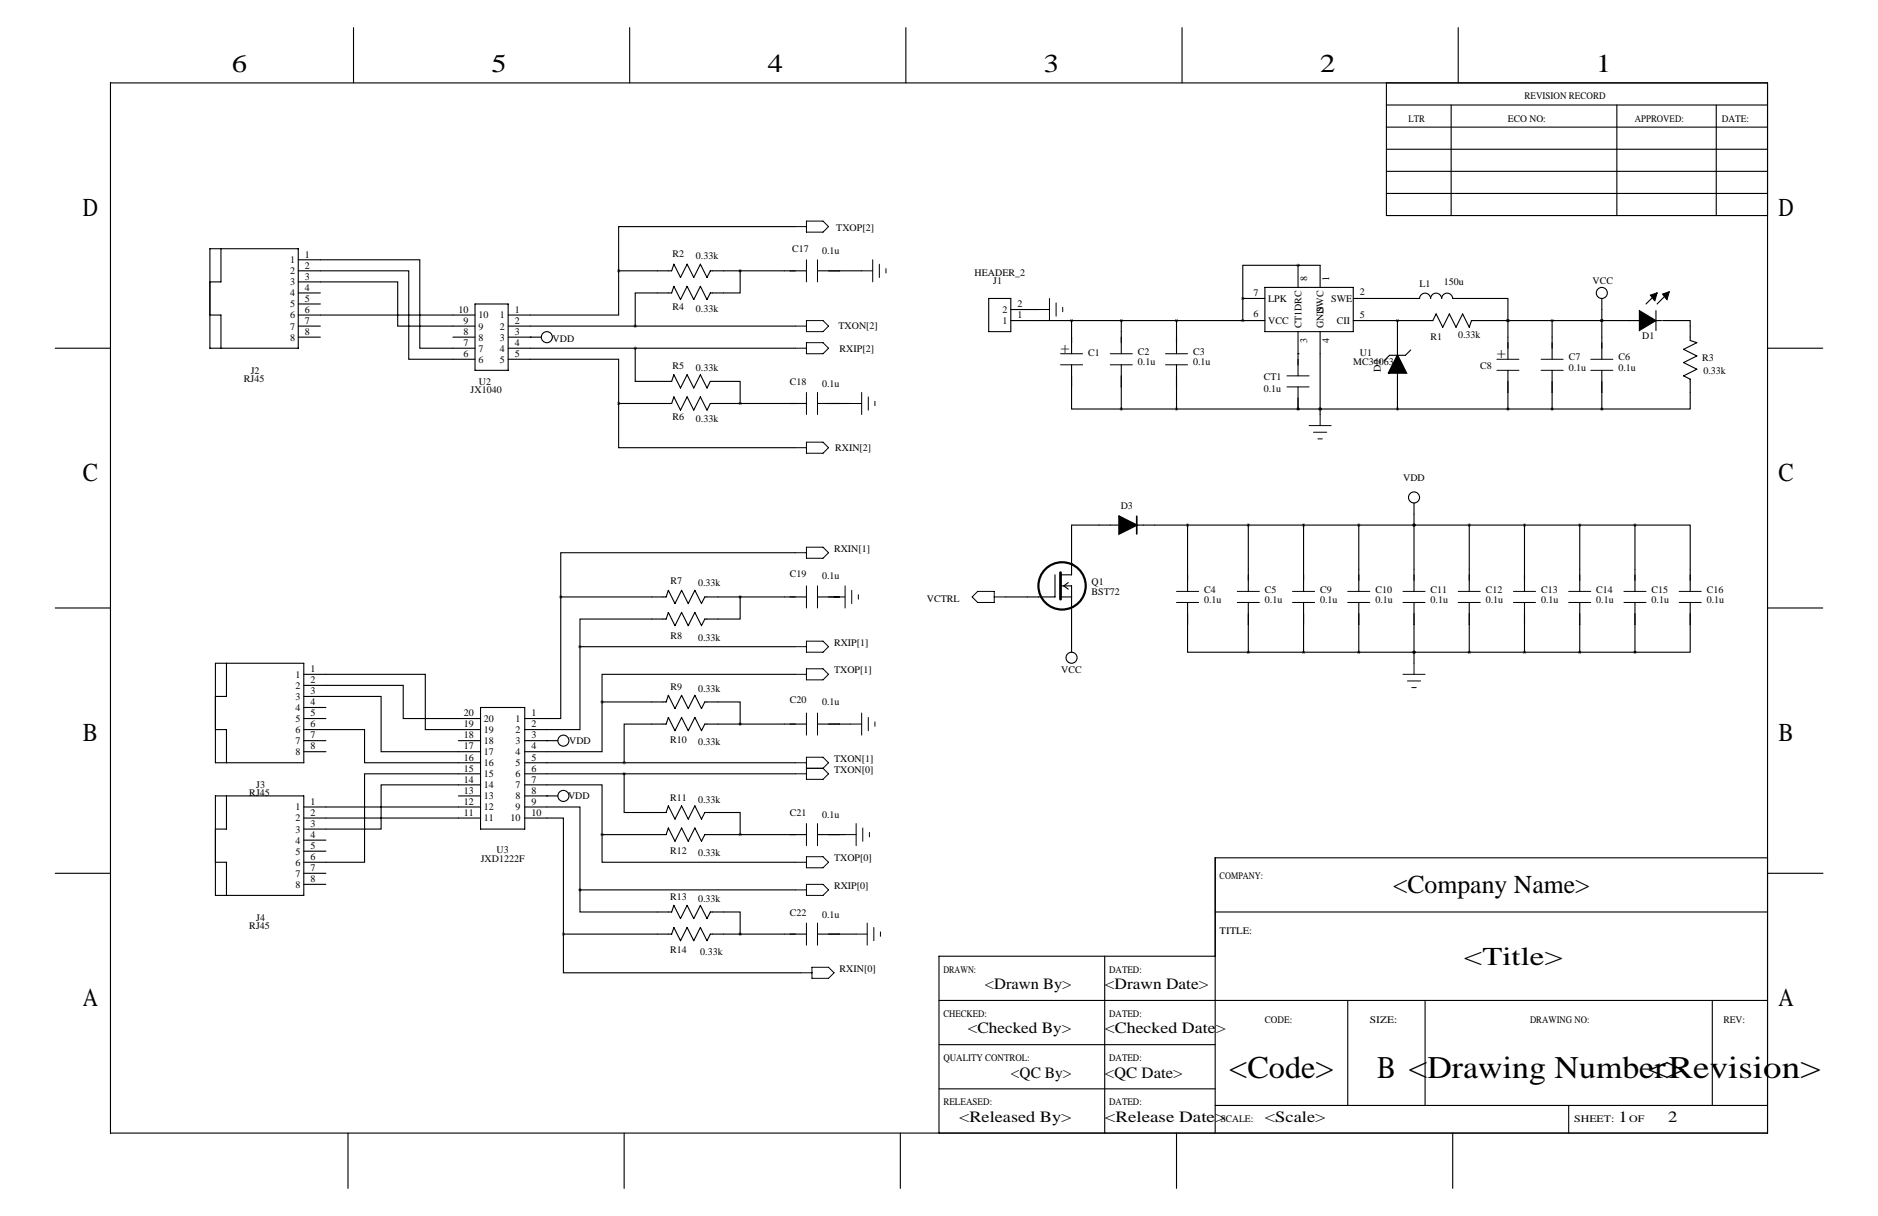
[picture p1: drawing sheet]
<svg xmlns="http://www.w3.org/2000/svg" width="432mm" height="279mm" viewBox="0 0 432 279" stroke-linecap="round" stroke-linejoin="round" font-family="sans-serif">
<g fill="none" stroke="#000" stroke-width=".25">
<path d="M25.4 19.1h381v241.2h-381zM81.3 6.4v12.7M144.8 6.4v12.7M208.3 6.4v12.7M271.8 6.4v12.7M318.8 19.1v30.4h87.6M335.3 6.4v12.7M318.8 39.4h87.6M318.8 29.2h87.6M318.8 24.1h87.6M318.8 34.3h87.6M333.7 24.1v25.4"/>
<path d="M371.8 24.1v25.4M394.6 24.1v25.4M48.3 57.2h20.3v22.8h-20.3zM50.8 57.2v7.6h-2.5M68.6 59.7h27.9v20.3h12.7M182.9 52.1h-40.7v10.1M318.8 44.4h87.6M48.3 72.4h2.5v7.6M68.6 64.8h22.8v10.1h17.8M68.6 62.2h25.4v20.3h15.2M68.6 72.4h40.6M68.6 67.3h5.1"/>
<path d="M68.6 69.8h5.1M68.6 74.9h5.1M68.6 77.5h5.1M104.1 77.5h5.1M109.2 69.8h7.6v15.3h-7.6zM116.8 74.9h66.1M116.8 77.5h7.7M121.9 77.5h.1M142.2 62.2v10.2h-25.4M142.2 62.2h12.2l.5-1.5 1.6 3.1 1.5-3.1 1.5 3.1 1.5-3.1 1.6 3.1 .7-1.6h22.1M170.2 62.2v5.1h-6.9l-.7 1.5-1.6-3-1.5 3-1.5-3-1.5 3-1.6-3-.5 1.5h-8.4v7.6M188 62.2h10.1"/>
<path d="M227.3 68.6h5.1v7.6h-5.1zM232.4 73.7h58.4M232.4 71.1h6.4M246.4 73.7v7.6M257.8 73.7v7.6M270.5 73.7v7.6M285.8 73.7h.1M285.8 68.6h.1M285.8 68.6h5M285.8 68.6v5.1M290.8 66h20.3v10.2h-20.3zM298.4 61h-12.6v7.6"/>
<path d="M298.4 61h.1M298.4 61v5M298.4 76.2v10.2M298.4 61h5.1v5M303.5 76.2v19M311.1 68.6h15.3a1.27 1.27 0 0 1 1.3-1.2 1.27 1.27 0 0 1 1.2 1.2 1.27 1.27 0 0 1 1.3-1.2 1.27 1.27 0 0 1 1.3 1.2 1.27 1.27 0 0 1 1.2-1.2 1.27 1.27 0 0 1 1.3 1.2h12.7v5.1M311.1 73.7h18.3l.8-1.6 1.5 3.1 1.5-3.1 1.6 3.1 1.5-3.1 1.5 3.1 .5-1.5h43.7M321.3 73.7v7.9M346.7 73.7h.1M346.7 73.7v8.8M356.9 73.7v8.8M368.3 73.7h.1"/>
<path d="M368.3 68.6v13.9M380.7 71.4v4.5M381 67.3l-2.5 2.5M382.3 73.7h6.3v4.5l1.5 .5-3 1.6 3 1.5-3 1.5 3 1.5-3 1.6 1.5 .7v6.9h-20.3M383.5 67.3l-2.5 2.5M12.7 80h12.7M116.8 82.5h25.4v10.2M116.8 80h66.1M142.2 92.7v10.2h40.7M142.2 92.7h12.2l.5-1.5 1.6 3 1.5-3 1.5 3 1.5-3 1.6 3 .7-1.5h22.1M146 80v7.6h8.4l.5-1.5 1.6 3.1 1.5-3.1 1.5 3.1 1.5-3.1 1.6 3.1 .7-1.6h6.9v5.1M188 92.7h7.6"/>
<path d="M246.4 83.8v10.2h11.4M257.8 83.8v10.2M257.8 94h110.5M270.5 83.8v10.2M298.4 81.3h.1M298.4 94h.1M298.4 88.9v5.1M303.5 94h.1M321.3 85.7v8.3M324.4 80.4l-1.3 1.2h-3.6l-1.2 1.3M346.7 85.1v8.9M356.9 85.1v8.9"/>
<path d="M368.3 85.1v8.9M406.4 80h12.7M325.1 115.6v20.3M12.7 139.7h12.7M128.9 137.2v27.9h-8.3M128.9 137.2h24.3l.5-1.6 1.5 3.1 1.5-3.1 1.5 3.1 1.6-3.1 1.5 3.1 .8-1.5h23.3M170.2 137.2v5h-8.1l-.8 1.6-1.5-3.1-1.6 3.1-1.5-3.1-1.5 3.1-1.5-3.1-.5 1.5h-19.9v6.4M182.9 127h-54v10.2M188 137.2h5M242.6 132.1v5.1h-11.5M243.8 134.6h2.6v15.3M243.8 137.2h2.6"/>
<path d="M245.6 133.9l-1 .7 1 .8M246.4 129.5h.1M257.3 120.7h-10.9v11.4h-2.6M261.4 120.7h114.5M273 138.4v11.5h14M273 120.7v15.2M287 120.7v15.2M287 138.4v11.5M299.7 120.7v15.2M299.7 138.4v11.5M312.4 120.7v15.2M312.4 138.4v11.5"/>
<path d="M325.1 120.7h.1M325.1 138.4v14M337.8 120.7v15.2M337.8 138.4v11.5M350.5 120.7v15.2M350.5 138.4v11.5M363.2 120.7v15.2M363.2 138.4v11.5M375.9 120.7h12.7v15.2M375.9 120.7v15.2M375.9 138.4v11.5M388.6 138.4v11.5h-12.7"/>
<path d="M406.4 139.7h12.7M49.5 152.4h20.3v22.9h-20.3zM52.1 152.4v7.6h-2.6M69.8 157.5h22.9v7.6h17.8M69.8 154.9h28v12.7h12.7M133.3 148.6v19h-12.7M133.3 148.6h49.6M182.9 154.9h-44.5v6.4M287 149.9h88.9M325.1 149.9h.1M49.5 167.6h2.6v7.7M69.8 167.6h14v7.7h26.7"/>
<path d="M69.8 160h17.8v12.7h22.9M69.8 162.6h5.1M69.8 165.1h5.1M69.8 170.2h5.1M69.8 172.7h5.1M105.4 170.2h5.1M110.5 177.8h-26.7v20.3h-14M110.5 162.6h10.1v27.9h-10.1zM120.6 175.3h62.3M120.6 170.2h7.7M120.6 177.8h62.3M125.7 170.2h.1"/>
<path d="M138.4 161.3v11.4h-17.8M138.4 161.3h14.8l.5-1.5 1.5 3 1.5-3 1.5 3 1.6-3 1.5 3 .8-1.5h8.1v5.1M143.5 177.8v8.9h9.7l.5-1.5 1.5 3 1.5-3 1.5 3 1.6-3 1.5 3 .8-1.5h8.1v5.1M185.4 166.4h-23.3l-.8 1.5-1.5-3.1-1.6 3.1-1.5-3.1-1.5 3.1-1.5-3.1-.5 1.6h-9.7v8.9M188 166.4h7.6M49.5 182.9h20.3v22.8h-20.3zM49.5 198.1h2.6v7.6M52.1 182.9v7.6h-2.6M69.8 185.4h40.7M69.8 188h40.7M69.8 193h5.1M69.8 195.6h5.1"/>
<path d="M105.4 182.9h5.1M110.5 180.3h-22.9v10.2h-17.8M120.6 180.3h17.8v11.5M120.6 185.4h12.7v19.1M120.6 188h8.9v26.6M120.6 182.9h7.7M125.7 182.9h.1M138.4 191.8v6.3h44.5M138.4 191.8h14.8l.5-1.6 1.5 3.1 1.5-3.1 1.5 3.1 1.6-3.1 1.5 3.1 .8-1.5h23.3M188 191.8h6.3M406.4 197.1h-127v63.2M12.7 200.7h12.7"/>
<path d="M69.8 200.7h5.1M69.8 203.2h5.1M129.5 214.6v8.9h54.6M129.5 214.6h24.9l.5-1.5 1.6 3.1 1.5-3.1 1.5 3.1 1.5-3.1 1.6 3.1 .7-1.6h22.1M133.3 204.5v5h21.1l.5-1.5 1.6 3.1 1.5-3.1 1.5 3.1 1.5-3.1 1.6 3.1 .7-1.6h6.9v5.1M133.3 204.5h49.6M188 214.6h8.8M254 219.7v40.6M279.4 219.7h-63.5v40.6M279.4 209.5h127M406.5 200.7h12.7M215.9 229.9h190.5"/>
<path d="M309.9 229.9v24.1M327.7 229.9v24.1M393.7 229.9v24.1M215.9 250.2h63.5M215.9 240h63.5M279.4 254h127M360.7 254v6.3M80 260.3v12.7M143.5 260.3v12.7M207 260.3v12.7M270.5 260.3v12.7M334 260.3v12.7"/>
<circle cx="125.7" cy="77.5" r="1.27"/>
<circle cx="368.3" cy="67.3" r="1.27"/>
<circle cx="325.1" cy="114.3" r="1.27"/>
<circle cx="246.4" cy="151.1" r="1.27"/>
<circle cx="129.5" cy="170.2" r="1.27"/>
<circle cx="129.5" cy="182.9" r="1.27"/>
</g>
<g fill="none" stroke="#000" stroke-width=".23">
<path d="M182.9 52.1h2.5M185.4 50.8h3.8l1.3 1.3-1.3 1.2h-3.8zM185.4 59.7v5.1M188 59.7v5.1M200.7 59.7v5.1M182.9 74.9h2.5M185.4 78.7h3.8l1.3 1.3-1.3 1.3h-3.8zM185.4 73.7h3.8l1.3 1.2-1.3 1.3h-3.8zM198.1 62.2h2.6M202.2 60.7v3.1M203.7 61.7v1M238.8 71.1h2.5"/>
<path d="M241.3 68.6v5.1M242.8 69.6v3M244.3 70.6v1M182.9 80h2.5M185.4 90.2v5M188 90.2v5M195.6 92.7h2.5M198.1 90.2v5M199.6 91.2v3M201.2 92.2v1M243.8 81.3h5.1M243.8 83.8h5.1"/>
<path d="M255.3 81.3h5M255.3 83.8h5M268 81.3h5M268 83.8h5M295.9 86.4h5.1M295.9 88.9h5.1M301 97.8h5.1M302 99.3h3.1M303.5 95.2v2.6M344.2 82.5h5M344.2 85.1h5M354.3 82.5h5.1"/>
<path d="M354.3 85.1h5.1M365.8 82.5h5M365.8 85.1h5M182.9 102.9h2.5M185.4 101.6h3.8l1.3 1.3-1.3 1.2h-3.8zM303 100.8h1M182.9 127h2.5M185.4 125.7h3.8l1.3 1.3-1.3 1.3h-3.8zM185.4 134.6v5.1M188 134.6v5.1M191.8 137.2h2.5M194.3 134.6v5.1"/>
<path d="M195.8 135.6v3.1M197.4 136.7v1M223.5 137.2l1.3-1.3h3.8v2.5h-3.8zM228.6 137.2h2.5M270.5 135.9h5.1M270.5 138.4h5.1M284.5 135.9h5.1M284.5 138.4h5.1M297.2 135.9h5.1M297.2 138.4h5.1M309.9 135.9h5.1M309.9 138.4h5.1"/>
<path d="M322.6 135.9h5.1M322.6 138.4h5.1M335.3 135.9h5.1M335.3 138.4h5.1M348 135.9h5.1M348 138.4h5.1M360.7 135.9h5.1M360.7 138.4h5.1M373.4 135.9h5.1M373.4 138.4h5.1M386.1 135.9h5.1M386.1 138.4h5.1"/>
<path d="M182.9 154.9h2.5M182.9 148.6h2.5M185.4 147.3h3.8l1.3 1.3-1.3 1.3h-3.8zM185.4 153.7h3.8l1.3 1.2-1.3 1.3h-3.8zM322.6 154.9h5.1M323.6 156.5h3M324.6 158h1M325.1 152.4v2.5M182.9 175.3h2.5M182.9 177.8h2.5M185.4 163.8v5.1M185.4 174h3.8l1.3 1.3-1.3 1.2 1.3 1.3-1.3 1.3h-3.8z"/>
<path d="M185.4 176.5h3.8M188 163.8v5.1M195.6 166.4h2.5M198.1 163.8v5.1M199.6 164.8v3.1M201.2 165.9v1M182.9 198.1h2.5M185.4 189.2v5.1M185.4 196.8h3.8l1.3 1.3-1.3 1.3h-3.8zM188 189.2v5.1M194.3 191.8h2.5M196.8 189.2v5.1"/>
<path d="M198.4 190.2v3.1M199.9 191.3v1M182.9 204.5h2.5M185.4 203.2h3.8l1.3 1.3-1.3 1.2h-3.8zM185.4 212.1v5.1M188 212.1v5.1M196.8 214.6h2.6M199.4 212.1v5.1M200.9 213.1v3.1M202.4 214.1v1M184.1 223.5h2.6M186.7 222.2h3.8l1.3 1.3-1.3 1.3h-3.8z"/>
</g>
<path d="M321.3 81.6l2 4.1h-4zM257.3 118.6l4.1 2.1-4.1 2z" fill="#000" stroke="#000" stroke-width=".38"/>
<path d="M376.9 73.7h3.8l-3.8 2.2zM376.9 71.4l3.8 2.3h-3.8zM379.5 67.8l1.5-.5-.5 1.8zM382.3 67.6l1.5-.5-.5 1.7z" fill="#000" stroke="#000" stroke-width=".25"/>
<circle cx="244.2" cy="134.6" r="5.4" fill="none" stroke="#000" stroke-width=".51"/>
<path d="M243.8 131.6v6.1" fill="none" stroke="#000" stroke-width=".63"/>
<path d="M261.4 118.6v4.1" fill="none" stroke="#000" stroke-width=".38"/>
<path d="M285.7 73.7a.05 .05 0 0 0 .1 0 .05 .05 0 0 0-.1 0zM285.7 68.6a.05 .05 0 0 0 .1 0 .05 .05 0 0 0-.1 0zM298.4 61a.05 .05 0 0 0 .1 0 .05 .05 0 0 0-.1 0zM303.5 94a.05 .05 0 0 0 .1 0 .05 .05 0 0 0-.1 0zM298.4 94a.05 .05 0 0 0 .1 0 .05 .05 0 0 0-.1 0zM303.5 94a.05 .05 0 0 0 .1 0 .05 .05 0 0 0-.1 0zM356.8 73.7a.05 .05 0 0 0 .1 0 .05 .05 0 0 0-.1 0zM356.8 94a.05 .05 0 0 0 .1 0 .05 .05 0 0 0-.1 0zM273 120.7a.05 .05 0 0 0 .1 0 .05 .05 0 0 0-.1 0zM142.2 62.2a.05 .05 0 0 0 .1 0 .05 .05 0 0 0-.1 0zM146 74.9a.05 .05 0 0 0 .1 0 .05 .05 0 0 0-.1 0zM146 80a.05 .05 0 0 0 .1 0 .05 .05 0 0 0-.1 0zM142.2 92.7a.05 .05 0 0 0 .1 0 .05 .05 0 0 0-.1 0zM128.9 137.2a.05 .05 0 0 0 .1 0 .05 .05 0 0 0-.1 0zM133.3 148.6a.05 .05 0 0 0 .1 0 .05 .05 0 0 0-.1 0zM138.4 161.3a.05 .05 0 0 0 .1 0 .05 .05 0 0 0-.1 0zM138.4 191.8a.05 .05 0 0 0 .1 0 .05 .05 0 0 0-.1 0zM133.3 204.5a.05 .05 0 0 0 .1 0 .05 .05 0 0 0-.1 0zM129.5 214.6a.05 .05 0 0 0 .1 0 .05 .05 0 0 0-.1 0z" fill="#000" stroke="#000" stroke-width=".63"/>
<g font-size="7.3">
<text x="282.6" y="247.6">&lt;Code&gt;</text>
<text x="316.6" y="247.6">B &lt;Drawing Number&gt;</text>
<text x="378.8" y="247.6">&lt;Revision&gt;</text>
</g>
<g font-size="5.9">
<text x="53.3" y="16.5">6</text>
<text x="113" y="16.5">5</text>
<text x="176.5" y="16.5">4</text>
<text x="240" y="16.5">3</text>
<text x="303.5" y="16.5">2</text>
<text x="367" y="16.5">1</text>
<text x="19" y="49.5">D</text>
<text x="408.9" y="49.5">D</text>
<text x="19" y="110.5">C</text>
<text x="408.9" y="110.5">C</text>
<text x="19" y="170.2">B</text>
<text x="408.9" y="170.2">B</text>
<text x="320.3" y="205.2">&lt;Company Name&gt;</text>
<text x="336.6" y="221.7">&lt;Title&gt;</text>
<text x="19" y="231.1">A</text>
<text x="408.9" y="231.1">A</text>
</g>
<g font-size="3.6">
<text x="243.8" y="81">+</text>
<text x="344.2" y="82.3">+</text>
<text x="226.5" y="227.3">&lt;Drawn By&gt;</text>
<text x="254" y="227.3">&lt;Drawn Date&gt;</text>
<text x="222.5" y="237.5">&lt;Checked By&gt;</text>
<text x="254" y="237.5">&lt;Checked Date&gt;</text>
<text x="232.4" y="247.6">&lt;QC By&gt;</text>
<text x="254" y="247.6">&lt;QC Date&gt;</text>
<text x="220.5" y="257.8">&lt;Released By&gt;</text>
<text x="254" y="257.8">&lt;Release Date&gt;</text>
<text x="290.8" y="257.8">&lt;Scale&gt;</text>
<text x="372.1" y="257.8">1</text>
<text x="383.5" y="257.8">2</text>
</g>
<text font-size="2.4" x="317.5" y="85.4" transform="rotate(-90 317.5 85.4)">D2</text>
<g font-size="2.3">
<text x="350.5" y="22.9">REVISION RECORD</text>
<text x="323.8" y="27.9">LTR</text>
<text x="346.7" y="27.9">ECO NO:</text>
<text x="375.9" y="27.9">APPROVED:</text>
<text x="395.9" y="27.9">DATE:</text>
<text x="192.3" y="53.1">TXOP[2]</text>
<text x="70.1" y="59.2">1</text>
<text x="154.6" y="59">R2</text>
<text x="160" y="59.4">0.33k</text>
<text x="182.1" y="58">C17</text>
<text x="189" y="58.4">0.1u</text>
<text x="66.7" y="60.5">1</text>
<text x="66.7" y="63">2</text>
<text x="66.7" y="65.6">3</text>
<text x="70.1" y="61.7">2</text>
<text x="70.1" y="64.3">3</text>
<text x="224.1" y="63.5">HEADER_2</text>
<text x="228.3" y="65.3">J1</text>
<text x="300.5" y="64.5" transform="rotate(-90 300.5 64.5)">8</text>
<text x="305.6" y="64.5" transform="rotate(-90 305.6 64.5)">1</text>
<text x="332" y="65.6">150u</text>
<text x="366.2" y="65.3">VCC</text>
<text x="66.7" y="68.1">4</text>
<text x="66.7" y="70.6">5</text>
<text x="70.1" y="66.8">4</text>
<text x="70.1" y="69.3">5</text>
<text x="70.1" y="71.9">6</text>
<text x="105.4" y="71.9">10</text>
<text x="118.4" y="71.9">1</text>
<text x="154.6" y="71.2">R4</text>
<text x="160" y="71.6">0.33k</text>
<text x="230.5" y="71.9">2</text>
<text x="233.9" y="70.6">2</text>
<text x="288.2" y="68.1">7</text>
<text x="291.6" y="69.4">LPK</text>
<text x="304.3" y="71.8" transform="rotate(-90 304.3 71.8)">SWC</text>
<text x="306.1" y="69.4">SWE</text>
<text x="312.7" y="67.9">2</text>
<text x="326.4" y="66">L1</text>
<text x="66.7" y="73.2">6</text>
<text x="66.7" y="75.7">7</text>
<text x="70.1" y="74.4">7</text>
<text x="70.1" y="77">8</text>
<text x="106.6" y="77">8</text>
<text x="106.6" y="74.4">9</text>
<text x="110" y="75.7">9</text>
<text x="110" y="73.2">10</text>
<text x="115" y="73.2">1</text>
<text x="115" y="75.7">2</text>
<text x="118.4" y="74.4">2</text>
<text x="118.4" y="77">3</text>
<text x="192.8" y="75.7">TXON[2]</text>
<text x="230.5" y="74.4">1</text>
<text x="233.9" y="73.2">1</text>
<text x="288.2" y="72.9">6</text>
<text x="291.6" y="74.4">VCC</text>
<text x="299.2" y="75.4" transform="rotate(-90 299.2 75.4)">CT1DRC</text>
<text x="304.3" y="75.4" transform="rotate(-90 304.3 75.4)">GND</text>
<text x="307.3" y="74.4">CII</text>
<text x="312.7" y="73.2">5</text>
<text x="335.3" y="77.8">0.33k</text>
<text x="377.6" y="78">D1</text>
<text x="66.7" y="78.3">8</text>
<text x="106.6" y="82">6</text>
<text x="106.6" y="79.5">7</text>
<text x="110" y="83.3">6</text>
<text x="110" y="80.8">7</text>
<text x="110" y="78.3">8</text>
<text x="115" y="78.3">3</text>
<text x="115" y="80.8">4</text>
<text x="115" y="83.3">5</text>
<text x="118.4" y="79.5">4</text>
<text x="118.4" y="82">5</text>
<text x="127.1" y="78.5">VDD</text>
<text x="193" y="80.8">RXIP[2]</text>
<text x="250.2" y="81.8">C1</text>
<text x="261.6" y="81.5">C2</text>
<text x="261.6" y="83.9">0.1u</text>
<text x="274.3" y="81.5">C3</text>
<text x="274.3" y="83.9">0.1u</text>
<text x="300.5" y="78.8" transform="rotate(-90 300.5 78.8)">3</text>
<text x="305.6" y="78.8" transform="rotate(-90 305.6 78.8)">4</text>
<text x="311.1" y="83.9">MC34063</text>
<text x="312.7" y="81.8">U1</text>
<text x="328.9" y="78.2">R1</text>
<text x="360.7" y="82.8">C7</text>
<text x="372.1" y="82.8">C6</text>
<text x="391.4" y="82.9">R3</text>
<text x="56.1" y="87.7">RJ45</text>
<text x="57.7" y="85.9">J2</text>
<text x="110.1" y="88.4">U2</text>
<text x="154.6" y="84.9">R5</text>
<text x="160" y="85.3">0.33k</text>
<text x="181.6" y="88.4">C18</text>
<text x="189" y="88.9">0.1u</text>
<text x="290.6" y="87.4">CT1</text>
<text x="290.6" y="90">0.1u</text>
<text x="340.4" y="84.8">C8</text>
<text x="360.7" y="85.1">0.1u</text>
<text x="372.1" y="85.1">0.1u</text>
<text x="391.6" y="85.9">0.33k</text>
<text x="108.2" y="90.2">JX1040</text>
<text x="154.6" y="96.6">R6</text>
<text x="160" y="97">0.33k</text>
<text x="192" y="103.6">RXIN[2]</text>
<text x="322.6" y="110.5">VDD</text>
<text x="257.7" y="116.8">D3</text>
<text x="191.8" y="126.7">RXIN[1]</text>
<text x="154.1" y="134.2">R7</text>
<text x="160.5" y="134.6">0.33k</text>
<text x="181.6" y="132.6">C19</text>
<text x="189" y="133.1">0.1u</text>
<text x="251" y="134.4">Q1</text>
<text x="251" y="136.7">BST72</text>
<text x="276.9" y="136.1">C4</text>
<text x="290.8" y="136.1">C5</text>
<text x="303.5" y="136.1">C9</text>
<text x="316.2" y="136.1">C10</text>
<text x="328.9" y="136.1">C11</text>
<text x="341.6" y="136.1">C12</text>
<text x="354.3" y="136.1">C13</text>
<text x="367" y="136.1">C14</text>
<text x="379.7" y="136.1">C15</text>
<text x="392.4" y="136.1">C16</text>
<text x="213.1" y="138.4">VCTRL</text>
<text x="276.9" y="138.5">0.1u</text>
<text x="290.8" y="138.5">0.1u</text>
<text x="303.5" y="138.5">0.1u</text>
<text x="316.2" y="138.5">0.1u</text>
<text x="328.9" y="138.5">0.1u</text>
<text x="341.6" y="138.5">0.1u</text>
<text x="354.3" y="138.5">0.1u</text>
<text x="367" y="138.5">0.1u</text>
<text x="379.7" y="138.5">0.1u</text>
<text x="392.4" y="138.5">0.1u</text>
<text x="154.1" y="146.9">R8</text>
<text x="160.5" y="147.3">0.33k</text>
<text x="191.8" y="148.3">RXIP[1]</text>
<text x="68" y="155.7">1</text>
<text x="71.4" y="154.4">1</text>
<text x="191.8" y="154.7">TXOP[1]</text>
<text x="244" y="154.7">VCC</text>
<text x="68" y="158.3">2</text>
<text x="68" y="160.8">3</text>
<text x="71.4" y="157">2</text>
<text x="71.4" y="159.5">3</text>
<text x="154.1" y="158.5">R9</text>
<text x="160.5" y="159">0.33k</text>
<text x="181.6" y="161.6">C20</text>
<text x="68" y="163.3">4</text>
<text x="68" y="165.9">5</text>
<text x="71.4" y="162.1">4</text>
<text x="71.4" y="164.6">5</text>
<text x="71.4" y="167.1">6</text>
<text x="106.7" y="164.6">20</text>
<text x="106.7" y="167.1">19</text>
<text x="111.3" y="165.9">20</text>
<text x="118.5" y="165.9">1</text>
<text x="122.2" y="164.6">1</text>
<text x="122.2" y="167.1">2</text>
<text x="189" y="162.1">0.1u</text>
<text x="68" y="168.4">6</text>
<text x="68" y="171">7</text>
<text x="68" y="173.5">8</text>
<text x="71.4" y="169.7">7</text>
<text x="71.4" y="172.2">8</text>
<text x="106.7" y="169.7">18</text>
<text x="106.7" y="172.2">17</text>
<text x="111.3" y="168.4">19</text>
<text x="111.3" y="171">18</text>
<text x="111.3" y="173.5">17</text>
<text x="118.5" y="168.4">2</text>
<text x="118.5" y="171">3</text>
<text x="118.5" y="173.5">4</text>
<text x="122.2" y="169.7">3</text>
<text x="122.2" y="172.2">4</text>
<text x="130.9" y="170.9">VDD</text>
<text x="154.1" y="170.7">R10</text>
<text x="160.5" y="171.2">0.33k</text>
<text x="106.7" y="174.8">16</text>
<text x="106.7" y="177.3">15</text>
<text x="106.7" y="179.8">14</text>
<text x="111.3" y="176">16</text>
<text x="111.3" y="178.6">15</text>
<text x="118.5" y="176">5</text>
<text x="118.5" y="178.6">6</text>
<text x="122.2" y="174.8">5</text>
<text x="122.2" y="177.3">6</text>
<text x="122.2" y="179.8">7</text>
<text x="191.8" y="175">TXON[1]</text>
<text x="191.8" y="177.5">TXON[0]</text>
<text x="57.3" y="182.9">RJ45</text>
<text x="58.9" y="181.1">J3</text>
<text x="71.4" y="184.9">1</text>
<text x="106.7" y="182.4">13</text>
<text x="106.7" y="184.9">12</text>
<text x="111.3" y="181.1">14</text>
<text x="111.3" y="183.7">13</text>
<text x="118.5" y="181.1">7</text>
<text x="118.5" y="183.7">8</text>
<text x="122.2" y="182.4">8</text>
<text x="122.2" y="184.9">9</text>
<text x="130.6" y="183.6">VDD</text>
<text x="154.1" y="183.9">R11</text>
<text x="160.5" y="184.4">0.33k</text>
<text x="68" y="186.2">1</text>
<text x="68" y="188.7">2</text>
<text x="68" y="191.3">3</text>
<text x="71.4" y="187.5">2</text>
<text x="71.4" y="190">3</text>
<text x="106.7" y="187.5">11</text>
<text x="111.3" y="186.2">12</text>
<text x="111.3" y="188.7">11</text>
<text x="117.3" y="188.7">10</text>
<text x="118.5" y="186.2">9</text>
<text x="122.2" y="187.5">10</text>
<text x="181.6" y="187.5">C21</text>
<text x="189" y="188">0.1u</text>
<text x="68" y="193.8">4</text>
<text x="68" y="196.4">5</text>
<text x="71.4" y="192.5">4</text>
<text x="71.4" y="195.1">5</text>
<text x="71.4" y="197.6">6</text>
<text x="114.2" y="196.1">U3</text>
<text x="154.1" y="196.1">R12</text>
<text x="160.5" y="196.6">0.33k</text>
<text x="191.8" y="197.9">TXOP[0]</text>
<text x="68" y="198.9">6</text>
<text x="68" y="201.4">7</text>
<text x="68" y="204">8</text>
<text x="71.4" y="200.2">7</text>
<text x="71.4" y="202.7">8</text>
<text x="110.5" y="198.2">JXD1222F</text>
<text x="280.4" y="201.9">COMPANY:</text>
<text x="154.1" y="206.8">R13</text>
<text x="160.5" y="207.3">0.33k</text>
<text x="191.8" y="204.2">RXIP[0]</text>
<text x="57.3" y="213.4">RJ45</text>
<text x="58.9" y="211.6">J4</text>
<text x="181.6" y="210.4">C22</text>
<text x="189" y="210.8">0.1u</text>
<text x="280.4" y="214.6">TITLE:</text>
<text x="154.1" y="219">R14</text>
<text x="161" y="219.5">0.33k</text>
<text x="193" y="223.3">RXIN[0]</text>
<text x="216.9" y="223.5">DRAWN:</text>
<text x="255" y="223.5">DATED:</text>
<text x="216.9" y="233.7">CHECKED:</text>
<text x="255" y="233.7">DATED:</text>
<text x="290.8" y="234.9">CODE:</text>
<text x="315" y="234.9">SIZE:</text>
<text x="351.8" y="234.9">DRAWING NO:</text>
<text x="396.2" y="234.9">REV:</text>
<text x="216.9" y="243.8">QUALITY CONTROL:</text>
<text x="255" y="243.8">DATED:</text>
<text x="216.9" y="254">RELEASED:</text>
<text x="255" y="254">DATED:</text>
<text x="280.7" y="257.8">SCALE:</text>
<text x="361.9" y="257.8">SHEET:</text>
<text x="374.6" y="257.8">OF</text>
</g>
</svg>
